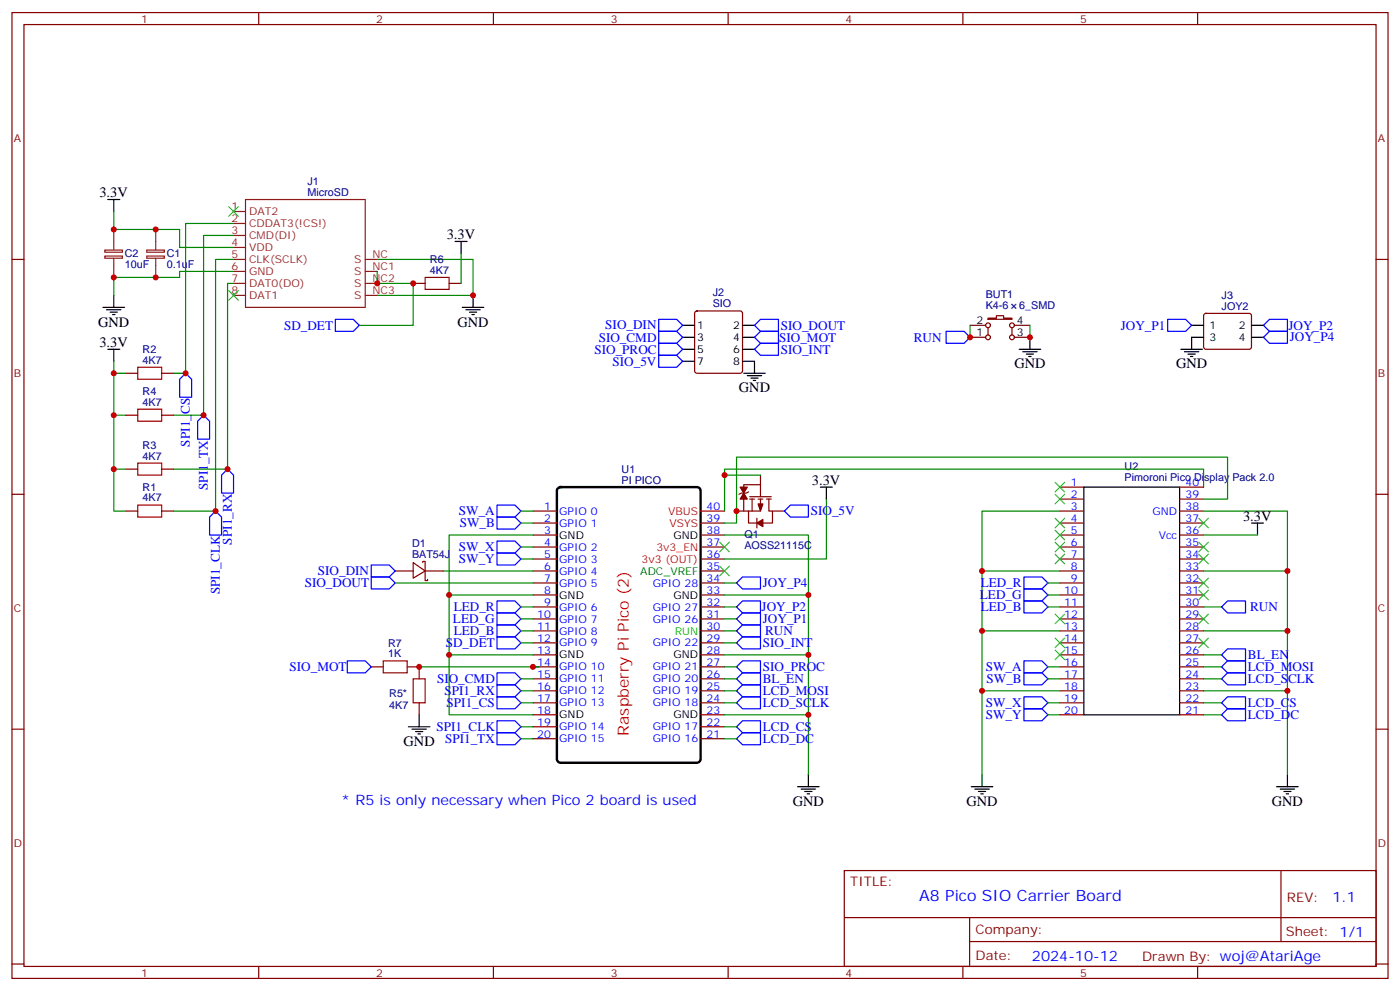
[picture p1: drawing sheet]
<svg xmlns="http://www.w3.org/2000/svg" width="412mm" height="292mm" viewBox="0 0 412 292" stroke-linecap="round" stroke-linejoin="round" font-family="sans-serif">
<g fill="none" stroke="#870000" stroke-width=".35">
<path d="M3.5 3.7h405.4v284.3h-405.4zM7.1 7.2h398.2v277.3h-398.2zM76.2 3.7v3.5M145.3 3.7v3.5M214.5 3.7v3.5M283.6 3.7v3.5M352.8 3.7v3.5M3.5 76.4h3.6M405.3 76.4h3.6M121.7 83.4h3.5M132.3 83.4h3.5M204.8 91.8l.5-.3h12.7l.5 .3 .2 .5v16.9l-.2 .5-.5 .2h-12.7l-.5-.2-.2-.5v-16.9z"/>
<path d="M285.8 99.3h4.5M285.8 95.8h4.5M291 93.7h2.5v-.7h2.1v.7h2.5v.3h-7.1zM291 96.5v2.1M298.1 96.5v2.1M298.8 99.3h4.6M298.8 95.8h4.6M354.8 92.5l.4-.2h12.7l.5 .2 .3 .5-.1 9.4-.7 .4h-12.9l-.5-.7v-9.1zM37 109.9h3.6M47.6 109.9h3.6M37 138.1h3.6M37 122.2h3.6"/>
<path d="M47.6 138.1h3.6M47.6 122.2h3.6M224 139.9v6.3M3.5 145.5h3.6M37 150.5h3.6M47.6 150.5h3.6M157 150.5h7M157 154h7M157 157.5h7M206.4 154h7M206.4 157.5h7M217 150.5h3.5"/>
<path d="M219.1 146.9v3.6M220.5 144.8l-.7 .4h-1.4l-.7 .3M220.8 146.9h1.4M220.8 146.2h6.4M221.5 146.9v3.6M223 152.6v2.8M223.3 146.9h1.4M224 142.7h-4.9v.7M224 146.9v3.6h-3.5v3.5h2.5M225.8 146.9h1.4M226.5 146.9v3.6h1v3.5h-2.8M227.5 150.5h3.6"/>
<path d="M312.2 143.4h7.1M312.2 146.9h7.1M312.2 150.5h7.1M312.2 154h7.1M312.2 157.5h7.1M347.5 143.4h7M347.5 146.9h7M347.5 150.5h7M347.5 154h7M347.5 157.5h7M405.3 145.5h3.6M116.4 168.1h5.3"/>
<path d="M121.7 165.6l3.5 2.5-3.5 2.1zM124.5 165.6v-.3h.7v5.6h.7v-.3M125.2 168.1h5.3M157 161h7M157 164.6h7M157 168.1h7M157 171.6h7M157 175.2h7M157 178.7h7M206.4 161h7M206.4 164.6h7M206.4 168.1h7"/>
<path d="M206.4 171.6h7M206.4 175.2h7M206.4 178.7h7M312.2 161h7.1M312.2 164.6h7.1M312.2 168.1h7.1M312.2 171.6h7.1M312.2 175.2h7.1M312.2 178.7h7.1M347.5 161h7M347.5 164.6h7M347.5 168.1h7"/>
<path d="M347.5 171.6h7M347.5 175.2h7M347.5 178.7h7M109.4 196.3h3.5M119.9 196.3h3.6v3.5M157 182.2h7M157 185.7h7M157 189.3h7M157 192.8h7M157 196.3h7M157 199.8h7M206.4 182.2h7"/>
<path d="M206.4 185.7h7M206.4 189.3h7M206.4 192.8h7M206.4 196.3h7M206.4 199.8h7M312.2 182.2h7.1M312.2 185.7h7.1M312.2 189.3h7.1M312.2 192.8h7.1M312.2 196.3h7.1M312.2 199.8h7.1M347.5 182.2h7"/>
<path d="M347.5 185.7h7M347.5 189.3h7M347.5 192.8h7M347.5 196.3h7M347.5 199.8h7M3.5 214.7h3.6M123.5 206.9v3.5M157 203.4h7M157 206.9h7M157 210.4h7M157 214h7M157 217.5h7"/>
<path d="M206.4 203.4h7M206.4 206.9h7M206.4 210.4h7M206.4 214h7M206.4 217.5h7M312.2 203.4h7.1M312.2 206.9h7.1M312.2 210.4h7.1M347.5 203.4h7M347.5 206.9h7M347.5 210.4h7M405.3 214.7h3.6"/>
<path d="M248.7 256.3h156.6v28.2h-156.6zM377.3 256.3v20.9M248.7 270.1h156.5M285.6 277.2h119.6M285.6 270.1v14.2M3.5 283.8h3.6M76.2 284.5v3.5M145.3 284.5v3.5M214.5 284.5v3.5M283.6 284.5v3.5M352.8 284.5v3.5M405.3 283.8h3.6"/>
<circle cx="291" cy="95.8" r=".71"/>
<circle cx="291" cy="99.3" r=".71"/>
<circle cx="298.1" cy="95.8" r=".71"/>
<circle cx="298.1" cy="99.3" r=".71"/>
</g>
<g fill="none" stroke="#000" stroke-width=".35">
<path d="M31.7 58.7h3.6M33.5 58.7v3.6M134.1 71.1h3.5M135.8 71.1v3.5M30.3 90.5h6.4M31.4 91.2h4.2M32.5 91.9h2.1M33.2 92.6h.7M33.5 87v3.5M136.2 90.5h6.3M137.2 91.2h4.3M138.3 91.9h2.1"/>
<path d="M139 92.6h.7M139.3 87v3.5M201.1 95.8h3.5M201.1 99.3h3.5M218.7 95.8h3.5M218.7 99.3h3.5M303.4 99.3v3.5M351 95.8h3.5M354.5 99.3h-3.5v3.5M368.7 95.8h3.5M368.7 99.3h3.5M31.7 102.8h3.6"/>
<path d="M33.5 102.8v3.6M201.1 102.8h3.5M201.1 106.4h3.5M218.7 102.8h3.5M218.7 106.4h3.5v3.5M219.1 109.9h6.3M220.1 110.6h4.3M221.2 111.3h2.1M221.9 112h.7M300.2 102.8h6.4M301.3 103.5h4.2M302.3 104.2h2.1"/>
<path d="M303 105h.7M347.8 102.8h6.4M348.9 103.5h4.2M350 104.2h2.1M350.7 105h.7M241.7 143.4h3.5M243.4 143.4v3.5M319.3 143.4h28.2v67h-28.2zM368.7 154h3.5M370.4 154v3.5M120.3 214h6.3M121.4 214.7h4.2"/>
<path d="M122.4 215.4h2.1M123.1 216.1h.7M123.5 210.4v3.6M234.9 231.6h6.4M236 232.3h4.2M237.1 233h2.1M237.8 233.7h.7M238.1 228.1v3.5M286.1 231.6h6.4M287.2 232.3h4.2M288.2 233h2.1M288.9 233.7h.7"/>
<path d="M289.3 228.1v3.5M376.1 231.6h6.3M377.1 232.3h4.3M378.2 233h2.1M378.9 233.7h.7M379.2 228.1v3.5"/>
</g>
<path d="M164.3 143.8l.8-.4h40.2l.6 .2 .4 .5 .1 79.4-.3 .6-.5 .4h-40.5l-.6-.2-.4-.5-.1-79.3z" fill="none" stroke="#000" stroke-width=".71"/>
<path d="M206.4 150.5h7" fill="none" stroke="#f00" stroke-width=".35"/>
<g fill="none" stroke="#8c2424" stroke-width=".35">
<path d="M72.3 58.7h35.3v31.8h-35.3zM30.9 73.6h5.2v.7h-5.2zM30.9 75.4h5.2v.6h-5.2zM33.5 67.6v6M33.5 76v5.7M43.2 73.6h5.2v.7h-5.2zM43.2 75.4h5.2v.6h-5.2zM45.9 67.6v6M45.9 76v5.7M68.8 62.3h3.5M68.8 65.8h3.5M68.8 69.3h3.5"/>
<path d="M68.8 76.4h3.5M68.8 79.9h3.5M68.8 72.8h3.5M107.6 76.4h3.5M107.6 79.9h3.5M68.8 83.4h3.5M68.8 87h3.5M107.6 83.4h3.5M107.6 87h3.5"/>
</g>
<g fill="none" stroke="#008700" stroke-width=".35">
<path d="M33.5 62.3v5.3h19.4v5.2h15.9M68.8 79.9h-15.9v1.8h-19.4v5.3M68.8 76.4h-5.3v74.1h-12.3M68.8 65.8h-14.1v44.1h-3.5M68.8 69.3h-8.8v52.9h-8.8M111.1 76.4h28.2v10.6h-28.2M111.1 79.9v3.5h10.6v12.4h-15.9M135.8 74.6v8.8M68.8 83.4h-1.8v54.7h-15.8M285.8 95.8v3.5M303.4 95.8v3.5M33.5 106.4v44.1h3.5"/>
<path d="M33.5 109.9h3.5M33.5 138.1h3.5M33.5 122.2h3.5M213.4 139.9v-1.8h141.1v5.3M224 139.9h-10.6v10.6M153.5 150.5h3.5M153.5 154h3.5M157 157.5h-24.7v17.7M213.4 157.5h24.7v70.6M243.4 146.9v17.7h-30M312.2 150.5h-22.9v77.6M354.5 150.5h24.7v77.6"/>
<path d="M354.5 146.9h7.1v-12.3h-144.6v19.4h-3.6M354.5 157.5h15.9M116.4 171.6h40.6M130.5 168.1h26.5M153.5 178.7h3.5M153.5 161h3.5M153.5 164.6h3.5M157 175.2h-24.7v17.6M213.4 175.2h24.7M213.4 178.7h3.6M213.4 171.6h3.6M289.3 168.1h22.9"/>
<path d="M308.7 175.2h3.5M308.7 178.7h3.5M308.7 171.6h3.5M354.5 178.7h5.3M354.5 168.1h24.7M123.5 196.3h35.2M153.5 185.7h3.5M153.5 199.8h3.5M153.5 182.2h3.5M153.5 189.3h3.5M157 192.8h-24.7v17.6h24.7M213.4 185.7h3.6"/>
<path d="M213.4 192.8h24.7M213.4 199.8h3.6M213.4 196.3h3.6M213.4 182.2h3.6M213.4 189.3h3.6M289.3 185.7h22.9M308.7 199.8h3.5M308.7 196.3h3.5M354.5 185.7h24.7M354.5 192.8h5.3M354.5 199.8h5.3M354.5 196.3h5.3"/>
<path d="M153.5 203.4h3.5M153.5 206.9h3.5M153.5 214h3.5M153.5 217.5h3.5M213.4 210.4h24.7M213.4 203.4h3.6M213.4 206.9h3.6M213.4 214h3.6M213.4 217.5h3.6M289.3 203.4h22.9M308.7 210.4h3.5M308.7 206.9h3.5"/>
<path d="M354.5 210.4h5.3M354.5 203.4h24.7M354.5 206.9h5.3"/>
</g>
<g fill="none" stroke="#3c3" stroke-width=".35">
<path d="M67.4 60.9l2.8 2.8M70.2 60.9l-2.8 2.8M67.4 85.5l2.8 2.9M70.2 85.5l-2.8 2.9M212 159.6l2.8 2.9M214.8 159.6l-2.8 2.9M310.8 142l2.8 2.8M310.8 145.5l2.8 2.8M310.8 152.6l2.8 2.8M310.8 156.1l2.8 2.8M310.8 159.6l2.8 2.9M313.6 142l-2.8 2.8"/>
<path d="M313.6 145.5l-2.8 2.8M313.6 152.6l-2.8 2.8M313.6 156.1l-2.8 2.8M313.6 159.6l-2.8 2.9M353.1 152.6l2.9 2.8M353.1 159.6l2.9 2.9M356 152.6l-2.9 2.8M356 159.6l-2.9 2.9M212 166.7l2.8 2.8M214.8 166.7l-2.8 2.8M310.8 163.2l2.8 2.8M313.6 163.2l-2.8 2.8"/>
<path d="M353.1 163.2l2.9 2.8M353.1 170.2l2.9 2.8M353.1 173.7l2.9 2.9M356 163.2l-2.9 2.8M356 170.2l-2.9 2.8M356 173.7l-2.9 2.9M310.8 180.8l2.8 2.8M310.8 187.9l2.8 2.8M310.8 191.4l2.8 2.8M313.6 180.8l-2.8 2.8M313.6 187.9l-2.8 2.8M313.6 191.4l-2.8 2.8"/>
<path d="M353.1 180.8l2.9 2.8M353.1 187.9l2.9 2.8M356 180.8l-2.9 2.8M356 187.9l-2.9 2.8"/>
</g>
<g fill="none" stroke="#00f" stroke-width=".35">
<path d="M98.8 94h5.3l1.7 1.8-1.7 1.7h-5.3zM194 94h5.3l1.8 1.8-1.8 1.7h-5.3zM194 97.5h5.3l1.8 1.8-1.8 1.8h-5.3zM224 94h5.3v3.5h-5.3l-1.8-1.7zM224 97.5h5.3v3.6h-5.3l-1.8-1.8zM278.7 97.5h5.3l1.8 1.8-1.8 1.8h-5.3zM344 94h5.2l1.8 1.8-1.8 1.7h-5.2zM373.9 97.5h5.3v3.6h-5.3l-1.7-1.8zM373.9 94h5.3v3.5h-5.3l-1.7-1.7zM54.7 109.9l1.7 1.8v5.2h-3.5v-5.2zM194 104.6h5.3l1.8 1.8-1.8 1.7h-5.3zM194 101.1h5.3l1.8 1.7-1.8 1.8h-5.3z"/>
<path d="M224 101.1h5.3v3.5h-5.3l-1.8-1.8zM60 122.2l1.7 1.8v5.3h-3.5v-5.3zM67 138.1l1.8 1.8v5.3h-3.5v-5.3zM63.5 150.5l1.8 1.7v5.3h-3.6v-5.3zM146.4 148.7h5.3l1.8 1.8-1.8 1.7h-5.3zM146.4 152.2h5.3l1.8 1.8-1.8 1.8h-5.3zM146.4 159.3h5.3l1.8 1.7-1.8 1.8h-5.3zM232.8 148.7h5.3v3.5h-5.3l-1.7-1.7zM109.4 166.3h5.3l1.7 1.8-1.7 1.8h-5.3zM109.4 169.9h5.3l1.7 1.7-1.7 1.8h-5.3zM146.4 176.9h5.3l1.8 1.8-1.8 1.7h-5.3zM146.4 162.8h5.3l1.8 1.8-1.8 1.7h-5.3z"/>
<path d="M217 171.6l1.7-1.7h5.3v3.5h-5.3zM218.7 176.9h5.3v3.5h-5.3l-1.7-1.7zM301.6 169.9h5.3l1.8 1.7-1.8 1.8h-5.3zM301.6 173.4h5.3l1.8 1.8-1.8 1.7h-5.3zM301.6 176.9h5.3l1.8 1.8-1.8 1.7h-5.3zM361.6 176.9h5.3v3.5h-5.3l-1.8-1.7zM102.3 194.6h5.3l1.8 1.7-1.8 1.8h-5.3zM146.4 180.4h5.3l1.8 1.8-1.8 1.8h-5.3zM146.4 184h5.3l1.8 1.7-1.8 1.8h-5.3zM146.4 198.1h5.3l1.8 1.7-1.8 1.8h-5.3zM146.4 187.5h5.3l1.8 1.8-1.8 1.7h-5.3zM218.7 184h5.3v3.5h-5.3l-1.7-1.8z"/>
<path d="M218.7 198.1h5.3v3.5h-5.3l-1.7-1.8zM218.7 180.4h5.3v3.6h-5.3l-1.7-1.8zM218.7 187.5h5.3v3.5h-5.3l-1.7-1.7zM218.7 194.6h5.3v3.5h-5.3l-1.7-1.8zM301.6 194.6h5.3l1.8 1.7-1.8 1.8h-5.3zM301.6 198.1h5.3l1.8 1.7-1.8 1.8h-5.3zM361.6 191h5.3v3.6h-5.3l-1.8-1.8zM361.6 194.6h5.3v3.5h-5.3l-1.8-1.8zM361.6 198.1h5.3v3.5h-5.3l-1.8-1.8zM146.4 201.6h5.3l1.8 1.8-1.8 1.7h-5.3zM146.4 205.1h5.3l1.8 1.8-1.8 1.8h-5.3zM146.4 212.2h5.3l1.8 1.8-1.8 1.7h-5.3z"/>
<path d="M146.4 215.7h5.3l1.8 1.8-1.8 1.8h-5.3zM217 203.4l1.7-1.8h5.3v3.5h-5.3zM218.7 205.1h5.3v3.6h-5.3l-1.7-1.8zM218.7 212.2h5.3v3.5h-5.3l-1.7-1.7zM218.7 215.7h5.3v3.6h-5.3l-1.7-1.8zM301.6 205.1h5.3l1.8 1.8-1.8 1.8h-5.3zM301.6 208.7h5.3l1.8 1.7-1.8 1.8h-5.3zM361.6 205.1h5.3v3.6h-5.3l-1.8-1.8zM361.6 208.7h5.3v3.5h-5.3l-1.8-1.8z"/>
</g>
<path d="M125.2 81.7h7.1v3.5h-7.1zM40.6 108.1h7v3.6h-7zM40.6 136.3h7v3.6h-7zM40.6 120.5h7v3.5h-7zM40.6 148.7h7v3.5h-7zM112.9 194.6h7v3.5h-7zM121.7 199.8h3.5v7.1h-3.5z" fill="none" stroke="#a10000" stroke-width=".35"/>
<g fill="#870000" stroke="#870000" stroke-width=".35">
<path d="M219.1 145.2l1 1.7h-2.1z"/>
<path d="M218 143.4h2.1l-1 1.8z"/>
<path d="M223.3 148.3h1.4l-.7 2.2z"/>
<path d="M223 154l1.7-1.1v2.1z"/>
</g>
<g fill="#c00">
<circle cx="45.9" cy="67.6" r=".88"/>
<circle cx="33.5" cy="67.6" r=".88"/>
<circle cx="45.9" cy="81.7" r=".88"/>
<circle cx="33.5" cy="81.7" r=".88"/>
<circle cx="238.1" cy="210.4" r=".88"/>
<circle cx="238.1" cy="175.2" r=".88"/>
<circle cx="238.1" cy="192.8" r=".88"/>
<circle cx="132.3" cy="192.8" r=".88"/>
<circle cx="132.3" cy="175.2" r=".88"/>
<circle cx="379.2" cy="168.1" r=".88"/>
<circle cx="379.2" cy="185.7" r=".88"/>
<circle cx="379.2" cy="203.4" r=".88"/>
<circle cx="289.3" cy="168.1" r=".88"/>
<circle cx="289.3" cy="185.7" r=".88"/>
<circle cx="289.3" cy="203.4" r=".88"/>
<circle cx="33.5" cy="138.1" r=".88"/>
<circle cx="33.5" cy="109.9" r=".88"/>
<circle cx="54.7" cy="109.9" r=".88"/>
<circle cx="60" cy="122.2" r=".88"/>
<circle cx="33.5" cy="122.2" r=".88"/>
<circle cx="67" cy="138.1" r=".88"/>
<circle cx="139.3" cy="87" r=".88"/>
<circle cx="303.4" cy="99.3" r=".88"/>
<circle cx="285.8" cy="99.3" r=".88"/>
<circle cx="111.1" cy="83.4" r=".88"/>
<circle cx="121.7" cy="83.4" r=".88"/>
<circle cx="217" cy="150.5" r=".88"/>
<circle cx="213.4" cy="139.9" r=".88"/>
<circle cx="157" cy="196.3" r=".88"/>
<circle cx="123.5" cy="196.3" r=".88"/>
<circle cx="63.5" cy="150.5" r=".88"/>
</g>
<text font-size="4.6" fill="#f00" x="185.2" y="216.6" transform="rotate(-90 185.2 216.6)">Raspberry Pi Pico (2)</text>
<text font-size="4.6" fill="#00f" x="270.8" y="265.3">A8 Pico SIO Carrier Board</text>
<g font-size="4.2">
<text x="29.3" y="58">3.3V</text>
<text x="131.6" y="70.4">3.3V</text>
<text x="28.9" y="96.1">GND</text>
<text x="134.8" y="96.1">GND</text>
<text x="29.3" y="102.1">3.3V</text>
<text x="298.8" y="108.5">GND</text>
<text x="346.4" y="108.5">GND</text>
<text x="217.7" y="115.5">GND</text>
<text x="239.2" y="142.7">3.3V</text>
<text x="366.2" y="153.3">3.3V</text>
<text x="118.9" y="219.6">GND</text>
<text x="233.5" y="237.2">GND</text>
<text x="284.7" y="237.2">GND</text>
<text x="374.6" y="237.2">GND</text>
</g>
<g font-size="4.2" fill="#00f">
<text x="100.5" y="236.9">* R5 is only necessary when Pico 2 board is used</text>
<text x="392.5" y="265.6">1.1</text>
<text x="304" y="282.9">2024-10-12</text>
</g>
<g font-size="3.9" fill="#00f">
<text x="83.7" y="97.1">SD_DET</text>
<text x="176.4" y="100.6">SIO_CMD</text>
<text x="178.3" y="97">SIO_DIN</text>
<text x="229.5" y="100.5">SIO_MOT</text>
<text x="230" y="97.1">SIO_DOUT</text>
<text x="269.2" y="100.5">RUN</text>
<text x="330.1" y="97">JOY_P1</text>
<text x="379.6" y="97">JOY_P2</text>
<text x="379.9" y="100.5">JOY_P4</text>
<text x="175.1" y="104.1">SIO_PROC</text>
<text x="180.4" y="107.6">SIO_5V</text>
<text x="230" y="104.1">SIO_INT</text>
<text x="56" y="131.5" transform="rotate(-90 56 131.5)">SPI1_CS</text>
<text x="61.2" y="144.2" transform="rotate(-90 61.2 144.2)">SPI1_TX</text>
<text x="135.2" y="151.6">SW_A</text>
<text x="135.4" y="155.2">SW_B</text>
<text x="238.8" y="151.7">SIO_5V</text>
<text x="68.3" y="160.3" transform="rotate(-90 68.3 160.3)">SPI1_RX</text>
<text x="135.2" y="162.2">SW_X</text>
<text x="135.2" y="165.7">SW_Y</text>
<text x="89.8" y="172.9">SIO_DOUT</text>
<text x="93.6" y="169.3">SIO_DIN</text>
<text x="224.7" y="172.8">JOY_P4</text>
<text x="288.9" y="172.9">LED_R</text>
<text x="64.8" y="174.9" transform="rotate(-90 64.8 174.9)">SPI1_CLK</text>
<text x="133.7" y="180">LED_R</text>
<text x="224.3" y="179.9">JOY_P2</text>
<text x="288.7" y="176.4">LED_G</text>
<text x="288.9" y="180">LED_B</text>
<text x="368.3" y="179.9">RUN</text>
<text x="133.4" y="183.4">LED_G</text>
<text x="224.7" y="183.5">JOY_P1</text>
<text x="131.3" y="190.6">SD_DET</text>
<text x="133.7" y="186.9">LED_B</text>
<text x="224.7" y="190.5">SIO_INT</text>
<text x="225.4" y="187">RUN</text>
<text x="85.3" y="197.6">SIO_MOT</text>
<text x="224.7" y="197.6">SIO_PROC</text>
<text x="290.4" y="197.6">SW_A</text>
<text x="367.6" y="194.1">BL_EN</text>
<text x="367.6" y="197.6">LCD_MOSI</text>
<text x="128.7" y="201.1">SIO_CMD</text>
<text x="224.7" y="201.1">BL_EN</text>
<text x="290.6" y="201.1">SW_B</text>
<text x="367.6" y="201.1">LCD_SCLK</text>
<text x="130.9" y="204.6">SPI1_RX</text>
<text x="131.6" y="208.2">SPI1_CS</text>
<text x="224.7" y="204.6">LCD_MOSI</text>
<text x="224.7" y="208.2">LCD_SCLK</text>
<text x="290.4" y="208.2">SW_X</text>
<text x="367.6" y="208.2">LCD_CS</text>
<text x="128.5" y="215.2">SPI1_CLK</text>
<text x="224.7" y="215.2">LCD_CS</text>
<text x="290.4" y="211.7">SW_Y</text>
<text x="367.6" y="211.7">LCD_DC</text>
<text x="131.1" y="218.8">SPI1_TX</text>
<text x="224.7" y="218.8">LCD_DC</text>
</g>
<g font-size="3.9" fill="#800">
<text x="250.5" y="260.9">TITLE:</text>
<text x="379.1" y="265.6">REV:</text>
<text x="287.4" y="275.1">Company:</text>
<text x="378.7" y="275.7">Sheet: 1/1</text>
<text x="287.4" y="282.8">Date:</text>
<text x="336.4" y="282.8">Drawn By: woj@AtariAge</text>
</g>
<g font-size="3.2" fill="#800">
<text x="41.6" y="6.7">1</text>
<text x="110.8" y="6.7">2</text>
<text x="179.9" y="6.7">3</text>
<text x="249.1" y="6.7">4</text>
<text x="318.2" y="6.7">5</text>
<text x="4.1" y="41.8">A</text>
<text x="405.9" y="41.8">A</text>
<text x="4.1" y="110.9">B</text>
<text x="405.9" y="110.9">B</text>
<text x="4.1" y="180.1">C</text>
<text x="405.9" y="180.1">C</text>
<text x="4.1" y="249.2">D</text>
<text x="405.9" y="249.2">D</text>
<text x="41.6" y="287.5">1</text>
<text x="110.8" y="287.5">2</text>
<text x="179.9" y="287.5">3</text>
<text x="249.1" y="287.5">4</text>
<text x="318.2" y="287.5">5</text>
</g>
<g font-size="3.2" fill="#000080">
<text x="90.6" y="57.6">MicroSD</text>
<text x="90.6" y="54.4">J1</text>
<text x="36.8" y="75.7">C2</text>
<text x="49.1" y="75.7">C1</text>
<text x="126.7" y="77.4">R6</text>
<text x="36.8" y="79">10uF</text>
<text x="49.1" y="79">0.1uF</text>
<text x="126.7" y="80.6">4K7</text>
<text x="209.9" y="87.3">J2</text>
<text x="290.4" y="87.9">BUT1</text>
<text x="359.9" y="88">J3</text>
<text x="209.9" y="90.5">SIO</text>
<text x="290.4" y="91.1">K4-6</text>
<text x="300.2" y="91.1">6_SMD</text>
<text x="359.9" y="91.2">JOY2</text>
<text x="42" y="107.1">4K7</text>
<text x="42" y="103.9">R2</text>
<text x="42" y="119.4">4K7</text>
<text x="42" y="116.2">R4</text>
<text x="42" y="135.3">4K7</text>
<text x="42" y="132.1">R3</text>
<text x="183.1" y="142.3">PI PICO</text>
<text x="183.1" y="139.1">U1</text>
<text x="331.3" y="141.6">Pimoroni Pico Display Pack 2.0</text>
<text x="331.3" y="138.4">U2</text>
<text x="42" y="147.6">4K7</text>
<text x="42" y="144.5">R1</text>
<text x="121.4" y="161">D1</text>
<text x="219.3" y="161.6">AOSS21115C</text>
<text x="219.3" y="158.4">Q1</text>
<text x="121.4" y="164.2">BAT54J</text>
<text x="114.3" y="190.4">R7</text>
<text x="114.3" y="193.5">1K</text>
<text x="114.7" y="208.7">4K7</text>
<text x="114.7" y="205.1">R5*</text>
</g>
<g font-size="3.2" fill="#8d2323">
<text x="68.2" y="61.9">1</text>
<text x="68.2" y="65.4">2</text>
<text x="73.4" y="63.3">DAT2</text>
<text x="68.2" y="69">3</text>
<text x="73.4" y="66.9">CDDAT3(!CS!)</text>
<text x="73.4" y="70.4">CMD(DI)</text>
<text x="68.2" y="76">5</text>
<text x="68.2" y="72.5">4</text>
<text x="73.4" y="77.4">CLK(SCLK)</text>
<text x="73.4" y="73.9">VDD</text>
<text x="104.4" y="77.4">S</text>
<text x="109.7" y="76">NC</text>
<text x="68.2" y="83.1">7</text>
<text x="68.2" y="79.6">6</text>
<text x="73.4" y="81">GND</text>
<text x="104.4" y="81">S</text>
<text x="109.7" y="79.6">NC1</text>
<text x="109.7" y="83.1">NC2</text>
<text x="68.2" y="86.6">8</text>
<text x="73.4" y="84.5">DAT0(DO)</text>
<text x="73.4" y="88">DAT1</text>
<text x="104.4" y="84.5">S</text>
<text x="104.4" y="88">S</text>
<text x="109.7" y="86.6">NC3</text>
</g>
<g font-size="3.2">
<text x="287.6" y="95.4">2</text>
<text x="299.5" y="95.4">4</text>
<text x="205.3" y="96.8">1</text>
<text x="205.3" y="100.4">3</text>
<text x="216" y="96.8">2</text>
<text x="216" y="100.4">4</text>
<text x="287.6" y="99">1</text>
<text x="299.5" y="99">3</text>
<text x="356.3" y="96.8">1</text>
<text x="356.3" y="100.4">3</text>
<text x="364.9" y="96.8">2</text>
<text x="364.9" y="100.4">4</text>
<text x="205.3" y="103.9">5</text>
<text x="205.3" y="107.4">7</text>
<text x="216" y="103.9">6</text>
<text x="216" y="107.4">8</text>
<text x="164.7" y="158.6">GND</text>
<text x="198.4" y="158.6">GND</text>
<text x="164.7" y="176.2">GND</text>
<text x="198.4" y="176.2">GND</text>
<text x="164.7" y="193.9">GND</text>
<text x="198.4" y="193.9">GND</text>
<text x="164.7" y="211.5">GND</text>
<text x="198.4" y="211.5">GND</text>
</g>
<g font-size="3.2" fill="#00f">
<text x="315.5" y="143.1">1</text>
<text x="349.2" y="143.1">40</text>
<text x="315.5" y="146.6">2</text>
<text x="349.2" y="146.6">39</text>
<text x="160.3" y="150.1">1</text>
<text x="160.3" y="153.6">2</text>
<text x="164.7" y="151.5">GPIO 0</text>
<text x="164.7" y="155">GPIO 1</text>
<text x="208.1" y="153.6">39</text>
<text x="208.1" y="150.1">40</text>
<text x="315.5" y="150.1">3</text>
<text x="315.5" y="153.6">4</text>
<text x="339.5" y="151.5">GND</text>
<text x="349.2" y="150.1">38</text>
<text x="349.2" y="153.6">37</text>
<text x="160.3" y="157.2">3</text>
<text x="160.3" y="160.7">4</text>
<text x="208.1" y="160.7">37</text>
<text x="208.1" y="157.2">38</text>
<text x="315.5" y="157.2">5</text>
<text x="315.5" y="160.7">6</text>
<text x="341.3" y="158.6">Vcc</text>
<text x="349.2" y="157.2">36</text>
<text x="349.2" y="160.7">35</text>
<text x="160.3" y="164.2">5</text>
<text x="160.3" y="167.7">6</text>
<text x="164.7" y="162.1">GPIO 2</text>
<text x="164.7" y="165.6">GPIO 3</text>
<text x="208.1" y="167.7">35</text>
<text x="208.1" y="164.2">36</text>
<text x="315.5" y="164.2">7</text>
<text x="315.5" y="167.7">8</text>
<text x="349.2" y="164.2">34</text>
<text x="349.2" y="167.7">33</text>
<text x="160.3" y="171.3">7</text>
<text x="164.7" y="169.2">GPIO 4</text>
<text x="164.7" y="172.7">GPIO 5</text>
<text x="192.3" y="172.7">GPIO 28</text>
<text x="208.1" y="171.3">34</text>
<text x="315.5" y="171.3">9</text>
<text x="349.2" y="171.3">32</text>
<text x="160.3" y="174.8">8</text>
<text x="160.3" y="178.3">9</text>
<text x="164.7" y="179.7">GPIO 6</text>
<text x="192.3" y="179.7">GPIO 27</text>
<text x="208.1" y="178.3">32</text>
<text x="208.1" y="174.8">33</text>
<text x="313.5" y="174.8">10</text>
<text x="313.5" y="178.3">11</text>
<text x="349.2" y="174.8">31</text>
<text x="349.2" y="178.3">30</text>
<text x="158.2" y="181.9">10</text>
<text x="158.2" y="185.4">11</text>
<text x="164.7" y="183.3">GPIO 7</text>
<text x="192.3" y="183.3">GPIO 26</text>
<text x="208.1" y="185.4">30</text>
<text x="208.1" y="181.9">31</text>
<text x="313.5" y="181.9">12</text>
<text x="313.5" y="185.4">13</text>
<text x="349.2" y="181.9">29</text>
<text x="349.2" y="185.4">28</text>
<text x="158.2" y="188.9">12</text>
<text x="164.7" y="186.8">GPIO 8</text>
<text x="164.7" y="190.3">GPIO 9</text>
<text x="192.3" y="190.3">GPIO 22</text>
<text x="208.1" y="188.9">29</text>
<text x="313.5" y="188.9">14</text>
<text x="349.2" y="188.9">27</text>
<text x="158.2" y="192.4">13</text>
<text x="158.2" y="196">14</text>
<text x="164.7" y="197.4">GPIO 10</text>
<text x="192.3" y="197.4">GPIO 21</text>
<text x="208.1" y="196">27</text>
<text x="208.1" y="192.4">28</text>
<text x="313.5" y="192.4">15</text>
<text x="313.5" y="196">16</text>
<text x="349.2" y="192.4">26</text>
<text x="349.2" y="196">25</text>
<text x="158.2" y="199.5">15</text>
<text x="158.2" y="203">16</text>
<text x="164.7" y="200.9">GPIO 11</text>
<text x="192.3" y="200.9">GPIO 20</text>
<text x="208.1" y="203">25</text>
<text x="208.1" y="199.5">26</text>
<text x="313.5" y="199.5">17</text>
<text x="313.5" y="203">18</text>
<text x="349.2" y="199.5">24</text>
<text x="349.2" y="203">23</text>
<text x="158.2" y="206.6">17</text>
<text x="164.7" y="204.4">GPIO 12</text>
<text x="164.7" y="208">GPIO 13</text>
<text x="192.3" y="208">GPIO 18</text>
<text x="192.3" y="204.4">GPIO 19</text>
<text x="208.1" y="206.6">24</text>
<text x="313.5" y="206.6">19</text>
<text x="349.2" y="206.6">22</text>
<text x="158.2" y="210.1">18</text>
<text x="158.2" y="213.6">19</text>
<text x="164.7" y="215">GPIO 14</text>
<text x="192.3" y="215">GPIO 17</text>
<text x="208.1" y="213.6">22</text>
<text x="208.1" y="210.1">23</text>
<text x="313.5" y="210.1">20</text>
<text x="349.2" y="210.1">21</text>
<text x="158.2" y="217.1">20</text>
<text x="164.7" y="218.5">GPIO 15</text>
<text x="192.3" y="218.5">GPIO 16</text>
<text x="208.1" y="217.1">21</text>
</g>
<g font-size="3.2" fill="#f00">
<text x="196.8" y="151.5">VBUS</text>
<text x="197.2" y="155">VSYS</text>
<text x="189" y="165.6">3v3 (OUT)</text>
<text x="193.4" y="162.1">3v3_EN</text>
</g>
<text font-size="3.2" fill="#060" x="188.6" y="169.2">ADC_VREF</text>
<text font-size="3.2" fill="#0f0" x="198.8" y="186.8">RUN</text>
</svg>
